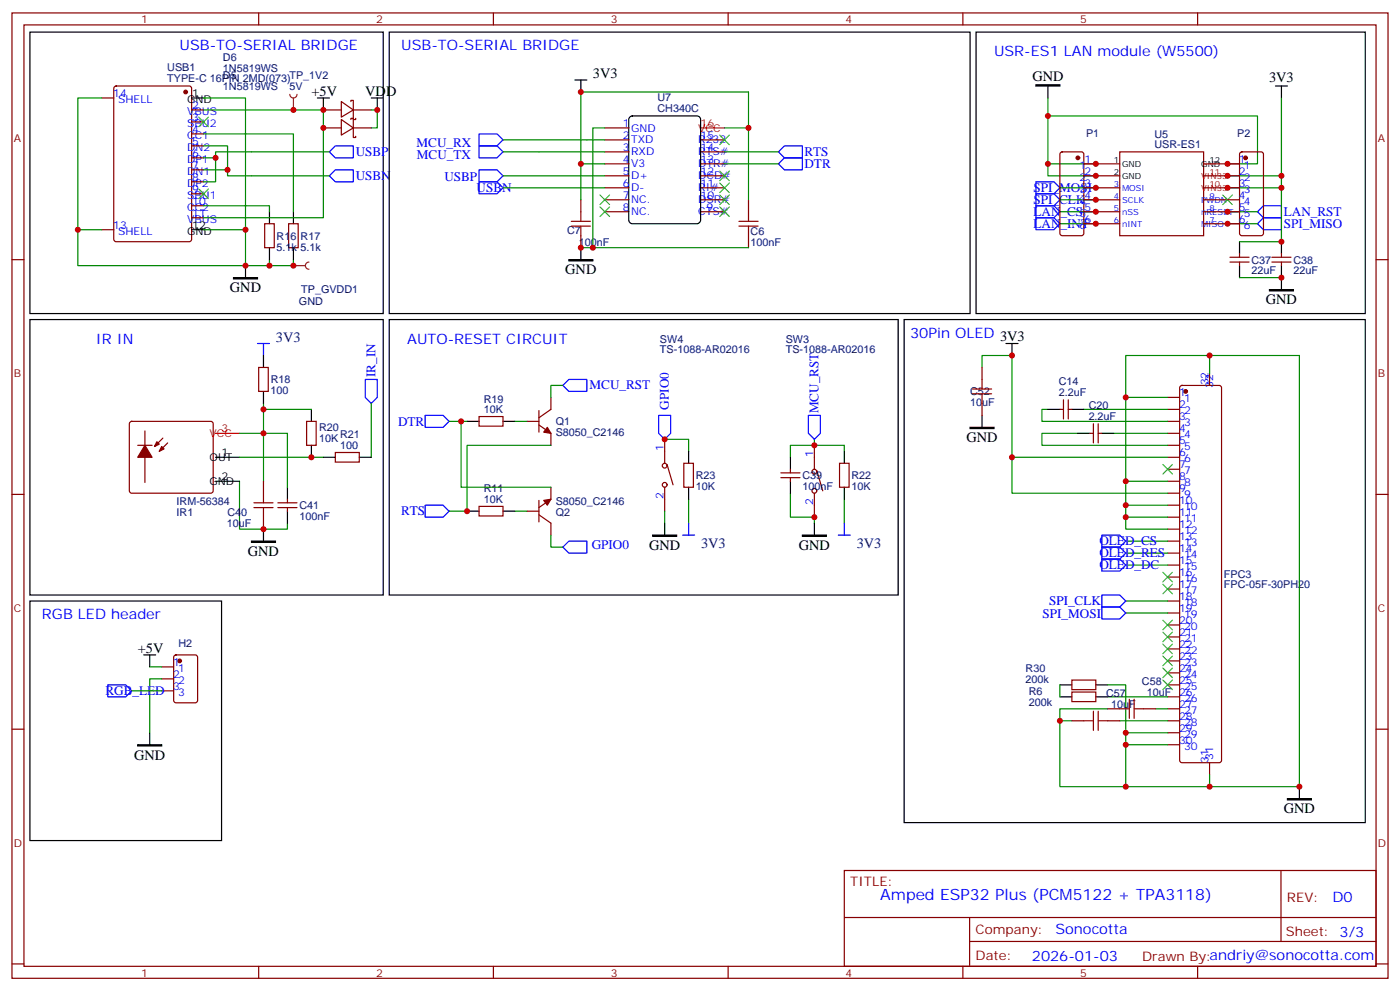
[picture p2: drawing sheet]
<svg xmlns="http://www.w3.org/2000/svg" width="412mm" height="292mm" viewBox="0 0 412 292" stroke-linecap="round" stroke-linejoin="round" font-family="sans-serif">
<g fill="none" stroke="#870000" stroke-width=".35">
<path d="M3.5 3.8h405.4v284.3h-405.4zM7.1 7.3h398.2v277.3h-398.2zM76.2 3.8v3.5M145.3 3.8v3.5M214.5 3.8v3.5M283.6 3.8v3.5M352.8 3.8v3.5M3.5 76.5h3.6M78 65.9h2.8v7.1h-2.8zM85 65.9h2.8v7.1h-2.8zM405.3 76.5h3.6M3.5 145.6h3.6"/>
<path d="M405.3 145.6h3.6M3.5 214.8h3.6M405.3 214.8h3.6M248.7 256.4h156.6v28.2h-156.6zM377.3 256.4v20.9M248.7 270.2h156.5M285.6 277.3h119.6M285.6 270.2v14.2M3.5 283.9h3.6M76.2 284.6v3.5M145.3 284.6v3.5M214.5 284.6v3.5"/>
<path d="M283.6 284.6v3.5M352.8 284.6v3.5M405.3 283.9h3.6"/>
</g>
<path d="M79.4 76.5v1.7h-7.1M86.4 76.5v1.7h-7M70.6 141.7v14.2h14.1v-1.8" fill="none" stroke="#008700" stroke-width=".35"/>
<path d="M79.4 62.4v3.5M79.4 73v3.5M86.4 62.4v3.5M86.4 73v3.5" fill="none" stroke="#000" stroke-width=".35"/>
<path d="M38.3 124.3l.5-.2h23.3l.5 .2 .2 .5v19.8l-.2 .5-.5 .2h-23.3l-.5-.3-.2-.4v-19.8z" fill="#fff" stroke="#870000" stroke-width=".35"/>
<g fill="none" stroke="#000" stroke-width=".35">
<path d="M8.8 9.5h104.1v82.9h-104.1zM287.5 9.5h114.7v82.9h-114.7zM56.4 28.9h3.6M308.7 25.3v3.6M375.7 25.3h3.5M377.5 25.3v3.6M56.4 67.7h3.6M72.3 78.2v3.6M365.1 71.2v3.5M365.1 78.2v3.6M377.5 71.2v3.5M377.5 78.2v7.1"/>
<path d="M8.8 94.1h104.1v81.2h-104.1zM77.6 104.7v3.5M77.6 115.3v3.5M63.5 134.7h7.1M91.7 120.6v3.5M91.7 131.2v3.5M95.2 134.7h3.6M105.8 134.7h3.6M63.5 141.7h7.1M77.6 155.9v3.5M84.7 143.5v3.5M84.7 150.6v3.5"/>
</g>
<path d="M63.5 127.6h7.1" fill="none" stroke="#f00" stroke-width=".35"/>
<g fill="#870000" stroke="#870000" stroke-width=".35">
<path d="M42.7 131.2l2.1 3.5h-4.2z"/>
<path d="M47.6 131.5l.7 .7-1.4 .7z"/>
<path d="M46.2 130.1l.7 .7-1.4 .7z"/>
<circle cx="54.7" cy="27.1" r=".53"/>
</g>
<g fill="none" stroke="#870000" stroke-width=".35">
<path d="M30 28.9h3.5M33.7 25.5l.5-.2h21.5l.7 .5v44.7l-.4 .6-21.8 .1-.6-.5-.1-44.7zM56.4 32.4h3.6M56.4 35.9h3.6M56.4 39.4h3.6M56.4 43h3.6M56.4 46.5h3.6M56.4 50h3.6M56.4 53.6h3.6M56.4 57.1h3.6M322.8 48.3h7M322.8 51.8h7"/>
<path d="M322.8 55.3h7M322.8 58.8h7M329.8 44.7h24.7v24.7h-24.7zM354.5 48.3h7.1M354.5 51.8h7.1M354.5 55.3h7.1M354.5 58.8h7.1M30 67.7h3.5M56.4 60.6h3.6M56.4 64.1h3.6M322.8 62.4h7M322.8 65.9h7"/>
<path d="M354.5 62.4h7.1M354.5 65.9h7.1M362.3 77.2h5.6M362.3 75.8h5.6M365.1 74.7v1.1M365.1 77.2v1M374.6 77.2h5.7M374.6 75.8h5.7M377.5 74.7v1.1M377.5 77.2v1M76.2 108.2h2.8v7.1h-2.8zM40.6 131.2h4.2"/>
<path d="M42.7 126.9v15.2M48 129l-2.5 2.5M49.4 130.5l-2.5 2.4M90.3 124.1h2.8v7.1h-2.8zM98.8 133.3h7v2.8h-7zM77.6 141.7v3.6M77.6 152.3v3.6M81.8 148.1h5.7M81.8 149.5h5.7M84.7 147v1.1M84.7 149.5v1.1"/>
</g>
<path d="M305.2 25h7v.3h-7zM68.8 81.8h7v.3h-7zM373.9 85.3h7.1v.4h-7.1zM74.1 159.4h7v.3h-7z" fill="#000" stroke="#000" stroke-width=".35"/>
<g fill="none" stroke="#008700" stroke-width=".35">
<path d="M30 28.9h-7.1v38.8h7.1M60 28.9h12.3v38.8M60 32.4h35.2v31.7h-35.2M60 39.4h26.4v23M308.7 28.9v19.4h14.1M308.7 34.1h61.7v14.2h-8.8M377.5 28.9v22.9h-15.9M60 46.5h3.5M60 50h7M308.7 48.3v3.5h14.1M312.2 55.3h10.6M312.2 58.8h10.6"/>
<path d="M377.5 51.8v3.5h-15.9M377.5 55.3v15.9h-12.4M22.9 67.7v10.5h49.4v-10.5h-12.3M60 60.6h19.4v1.8M312.2 62.4h10.6M312.2 65.9h10.6M361.6 62.4h8.8M361.6 65.9h8.8M365.1 81.8h12.4M77.6 118.8v22.9M109.4 118.8v15.9M70.6 127.6h14.1v15.9"/>
<path d="M70.6 134.7h24.6M77.6 120.6h14.1"/>
</g>
<path d="M74.8 149.5h5.6M74.8 148.1h5.6M77.6 145.3v2.8M77.6 149.5v2.8" fill="none" stroke="#a10000" stroke-width=".35"/>
<path d="M97 44.7l1.8-1.7h5.3v3.5h-5.3zM98.8 50h5.3v3.6h-5.3l-1.8-1.8zM305.2 53.6h5.2l1.8 1.7-1.8 1.8h-5.2zM305.2 57.1h5.2l1.8 1.7-1.8 1.8h-5.2zM305.2 60.6h5.2l1.8 1.8-1.8 1.7h-5.2zM305.2 64.1h5.2l1.8 1.8-1.8 1.8h-5.2zM370.4 65.9l1.8-1.8h5.3v3.6h-5.3zM370.4 62.4l1.8-1.8h5.3v3.5h-5.3zM75.8 101.2h3.6M77.6 101.2v3.5M107.6 111.8h3.5v5.3l-1.7 1.7-1.8-1.7z" fill="none" stroke="#00f" stroke-width=".35"/>
<path d="M58.6 34.5l2.8 2.8M61.4 34.5l-2.8 2.8M58.6 55.7l2.8 2.8M61.4 55.7l-2.8 2.8M360.2 57.4l2.8 2.9M363 57.4l-2.8 2.9" fill="none" stroke="#3c3" stroke-width=".35"/>
<path d="M86.4 78.2h3.6M91 77.2a1.06 1.06 0 0 0-1 1 1.06 1.06 0 0 0 1 1.1" fill="none" stroke="#8c2424" stroke-width=".35"/>
<circle cx="86.4" cy="78.2" r=".18" fill="#8c2424"/>
<path d="M93.5 28.9h3.5M95.2 28.9v3.5M8.8 177h56.5v70.6h-56.5zM42.3 192.9h3.6M44.1 192.9v3.5M44.1 215.8v3.6" fill="none" stroke="#000" stroke-width=".35"/>
<path d="M47.6 196.4h3.6M47.6 200h3.6M51.4 193.1l.5-.2h5.6l.7 .4v13l-.5 .7h-5.8l-.7-.5v-12.9zM47.6 203.5h3.6" fill="none" stroke="#870000" stroke-width=".35"/>
<circle cx="52.9" cy="194.7" r=".53" fill="#870000" stroke="#870000" stroke-width=".35"/>
<path d="M40.6 219.4h7v.3h-7z" fill="#000" stroke="#000" stroke-width=".35"/>
<path d="M44.1 196.4h3.5M47.6 200h-3.5v15.8M38.8 203.5h8.8" fill="none" stroke="#008700" stroke-width=".35"/>
<path d="M31.7 201.7h5.3l1.8 1.8-1.8 1.7h-5.3z" fill="none" stroke="#00f" stroke-width=".35"/>
<path d="M85.4 27.8a1.06 1.06 0 0 0 1 1.1 1.06 1.06 0 0 0 1.1-1.1M86.4 28.9v3.5" fill="none" stroke="#8c2424" stroke-width=".35"/>
<circle cx="86.4" cy="32.4" r=".18" fill="#8c2424"/>
<path d="M167.6 76.5h7v.3h-7zM285.8 125.9h7v.3h-7zM192.3 157.6h7v.4h-7zM236.4 157.6h7v.4h-7zM379.2 235.2h7.1v.4h-7.1z" fill="#000" stroke="#000" stroke-width=".35"/>
<g fill="none" stroke="#000" stroke-width=".35">
<path d="M114.7 9.5h171.1v82.9h-171.1zM109.4 28.9h3.5M111.1 28.9v3.5M169.3 23.6h3.6M171.1 23.6v3.5M185.4 34.6l.9-.5h19l.9 .5 .2 .6v29.6l-.5 .9-.6 .2h-19l-.9-.5-.2-.6v-29.6zM171.1 73v3.5M114.7 94.1h149.9v81.2h-149.9zM266.3 94.1h135.9v148.2h-135.9zM296.3 101.2h3.6M298.1 101.2v3.5M137.6 124.1h3.5"/>
<path d="M148.2 124.1h3.5M202.8 132.9v3.6M232.8 134.7v3.5M248.7 132.9v3.6M289.3 122.3v3.6M308.7 120.6h3.5M315.7 120.6h3.6M317.5 127.6h3.5M324.6 127.6h3.5M137.6 150.6h3.5M148.2 150.6h3.5M195.8 154.1v3.5"/>
<path d="M202.8 143.5v3.5M232.8 141.7v3.6M239.9 154.1v3.5M248.7 143.5v3.5M312.2 205.2h3.5M312.2 201.7h3.5M322.8 205.2h3.5M322.8 201.7h3.5M382.8 231.7v3.5"/>
</g>
<g fill="none" stroke="#870000" stroke-width=".35">
<path d="M95.2 32.4h5.3M95.2 37.7h5.3M100.5 29.9l3.6 2.5-3.6 2.1zM100.5 35.2l3.6 2.5-3.6 2.1zM103.4 29.9v-.3h.7v2.8M103.4 35.2v-.3h.7v2.8M104.1 32.4v2.8h.7v-.3M104.1 37.7v2.8h.7v-.4M104.1 32.4h5.3M104.1 37.7h5.3M178.2 37.7h7M171.1 58.8v3.6"/>
<path d="M178.2 48.3h7M178.2 51.8h7M178.2 55.3h7M178.2 58.8h7M178.2 41.2h7M178.2 44.7h7M206.4 48.3h7M206.4 51.8h7M206.4 55.3h7M206.4 58.8h7M206.4 41.2h7M206.4 44.7h7"/>
<path d="M220.5 58.8v3.6M312.4 44.9l.5-.2h5.7l.6 .5 .1 23.5-.5 .7h-5.9l-.6-.4-.1-23.6zM319.3 48.3h3.5M319.3 51.8h3.5M319.3 55.3h3.5M319.3 58.8h3.5M361.6 48.3h3.5M361.6 51.8h3.5M361.6 55.3h3.5M361.6 58.8h3.5M365.4 44.9l.4-.2h5.7l.6 .5 .1 23.5-.5 .7h-5.9l-.6-.4-.1-23.6zM171.1 69.4v3.6"/>
<path d="M178.2 62.4h7M206.4 62.4h7M220.5 69.4v3.6M319.3 62.4h3.5M319.3 65.9h3.5M361.6 62.4h3.5M361.6 65.9h3.5M162.3 117.1v3.5l-3.6 2.4M289.3 108.2v3.6M289.3 118.8v3.5M313.3 117.8v5.6M314.7 117.8v5.6"/>
<path d="M344 117.1h3.5M347.7 113.7l.5-.2h10.9l.5 .2 .2 .5v109.7l-.2 .5-.5 .2h-10.9l-.5-.2-.2-.5v-109.7zM356.3 110v3.5M141.1 122.7h7.1v2.8h-7.1zM155.2 124.1h3.5M158.7 125.2l3.6 2.4v3.6M158.7 120.9v6.4M195.8 129.4v7.1M196.5 136.8l1.8 6M201.4 136.5h2.9v7h-2.9zM230 139.3h5.7M232.8 138.2v1.1"/>
<path d="M239.9 131.2v7M240.6 138.6l1.8 6M247.3 136.5h2.8v7h-2.8zM312.2 120.6h1.1M314.7 120.6h1M321 127.6h1.1M322.1 124.8v5.7M323.5 127.6h1.1M323.5 124.8v5.7M344 120.6h3.5M344 124.1h3.5M344 127.6h3.5"/>
<path d="M344 131.2h3.5M344 134.7h3.5M344 138.2h3.5M141.1 149.2h7.1v2.8h-7.1zM155.2 150.6h3.5M158.7 151.6l3.6 2.5v3.5M158.7 147.4v6.3M162.3 143.5v3.5l-3.6 2.5M195.8 143.5v7.1M230 140.7h5.7M232.8 140.7v1M239.9 145.3v7"/>
<path d="M344 141.7h3.5M344 145.3h3.5M344 148.8h3.5M344 152.3h3.5M344 155.9h3.5M344 159.4h3.5M344 162.9h3.5M344 166.4h3.5M344 170h3.5M344 173.5h3.5M344 177h3.5M344 180.6h3.5"/>
<path d="M344 184.1h3.5M344 187.6h3.5M344 191.1h3.5M344 194.7h3.5M344 198.2h3.5M315.7 203.8h7.1v2.9h-7.1zM315.7 200.3h7.1v2.8h-7.1zM315.7 212.3h3.6M326.3 208.8h3.5M326.3 212.3h3.5M336.9 208.8h3.5M344 201.7h3.5"/>
<path d="M344 205.2h3.5M344 208.8h3.5M344 212.3h3.5M344 215.8h3.5M344 219.4h3.5M356.3 224.6v3.6"/>
<circle cx="195.8" cy="137.2" r=".71"/>
<circle cx="239.9" cy="138.9" r=".71"/>
<circle cx="195.8" cy="142.8" r=".71"/>
<circle cx="239.9" cy="144.6" r=".71"/>
</g>
<g fill="#870000" stroke="#870000" stroke-width=".35">
<path d="M161.2 125.9l1.1 1.7-2.1-.3z"/>
<path d="M160.2 147.4l2.1-.4-1.1 1.8z"/>
<circle cx="349.2" cy="115.3" r=".53"/>
<circle cx="317.5" cy="46.5" r=".53"/>
<circle cx="366.9" cy="46.5" r=".53"/>
</g>
<g fill="none" stroke="#008700" stroke-width=".35">
<path d="M109.4 32.4h1.7v5.3h-1.7M178.2 37.7h-3.6v35.3M213.4 37.7h7.1v-10.6h-49.4v21.2h7.1M220.5 37.7v21.1M60 43h7v8.8h30M97 44.7h-33.5v8.9h-3.5M148.2 41.2h30M148.2 44.7h30M148.2 51.8h30M148.2 55.3h30M171.1 48.3v10.5M213.4 44.7h15.9"/>
<path d="M213.4 48.3h15.9M171.1 73h49.4M165.8 113.5h-3.5v3.6M289.3 108.2v-3.5h8.8v30h45.9M331.6 117.1v24.6h12.4M356.3 104.7h26.5v127h-26.5v-3.5M356.3 110v-5.3h-24.7v12.4h12.4M132.3 124.1h5.3M135.8 124.1v19.4h26.5M151.7 124.1h3.5M162.3 131.2h-24.7v19.4h-5.3M195.8 129.4h7v3.5"/>
<path d="M239.9 131.2h-7.1v3.5M239.9 131.2h8.8v1.7M239.9 129.4v1.8M298.1 134.7v10.6h45.9M308.7 120.6h-1.8v3.5h37.1M317.5 127.6h-10.6v3.6h37.1M319.3 120.6h24.7M328.1 127.6h15.9M151.7 150.6h3.5M162.3 157.6v3.5h3.5M195.8 150.6v3.5M202.8 147v7.1"/>
<path d="M232.8 145.3v7h7.1v1.8M248.7 147v7.1M331.6 141.7v7.1h12.4M331.6 148.8v3.5h12.4M331.6 152.3v3.6h12.4M331.6 159.4h12.4M331.6 162.9h12.4M331.6 166.4h12.4M331.6 177h12.4M331.6 180.6h12.4M312.2 201.7v3.5M315.7 212.3h-3.5v19.4h19.4"/>
<path d="M326.3 208.8h-14.1v3.5M326.3 201.7h5.3v14.1M326.3 205.2h17.7M329.8 212.3h14.2M340.4 208.8h3.6M344 219.4h-12.4v12.3h24.7M344 215.8h-12.4v3.6"/>
</g>
<g fill="none" stroke="#3c3" stroke-width=".35">
<path d="M212 39.8l2.8 2.8M214.8 39.8l-2.8 2.8M176.7 57.4l2.9 2.9M179.6 57.4l-2.9 2.9M212 50.4l2.8 2.8M212 53.9l2.8 2.8M212 57.4l2.8 2.9M214.8 50.4l-2.8 2.8M214.8 53.9l-2.8 2.8M214.8 57.4l-2.8 2.9M176.7 61l2.9 2.8M179.6 61l-2.9 2.8"/>
<path d="M212 61l2.8 2.8M214.8 61l-2.8 2.8M342.5 136.8l2.9 2.8M345.4 136.8l-2.9 2.8M342.5 168.6l2.9 2.8M342.5 172.1l2.9 2.8M345.4 168.6l-2.9 2.8M345.4 172.1l-2.9 2.8M342.5 182.7l2.9 2.8M342.5 186.2l2.9 2.8M342.5 196.8l2.9 2.8M342.5 193.3l2.9 2.8"/>
<path d="M342.5 189.7l2.9 2.8M345.4 182.7l-2.9 2.8M345.4 186.2l-2.9 2.8M345.4 196.8l-2.9 2.8M345.4 193.3l-2.9 2.8M345.4 189.7l-2.9 2.8M342.5 200.3l2.9 2.8M345.4 200.3l-2.9 2.8"/>
</g>
<g fill="none" stroke="#a10000" stroke-width=".35">
<path d="M168.3 66.6h5.6M168.3 65.2h5.6M171.1 62.4v2.8M171.1 66.6v2.8M217.7 66.6h5.6M217.7 65.2h5.6M220.5 62.4v2.8M220.5 66.6v2.8M286.5 116h5.6M286.5 114.6h5.6M289.3 111.8v2.8M289.3 116v2.8"/>
<path d="M319.3 212.3h2.8M322.1 209.5v5.6M323.5 212.3h2.8M323.5 209.5v5.6M329.8 208.8h2.9M332.7 206v5.6M334.1 208.8h2.8M334.1 206v5.6"/>
</g>
<g fill="none" stroke="#00f" stroke-width=".35">
<path d="M141.1 39.4h5.3l1.8 1.8-1.8 1.8h-5.3zM141.1 50h5.3l1.8 1.8-1.8 1.8h-5.3zM141.1 53.6h5.3l1.8 1.7-1.8 1.8h-5.3zM141.1 43h5.3l1.8 1.7-1.8 1.8h-5.3zM229.3 48.3l1.8-1.8h5.3v3.5h-5.3zM229.3 44.7l1.8-1.7h5.3v3.5h-5.3zM165.8 113.5l1.8-1.7h5.3v3.5h-5.3zM125.2 122.3h5.3l1.8 1.8-1.8 1.8h-5.3zM194 122.3h3.6v5.3l-1.8 1.8-1.8-1.8zM238.1 122.3h3.6v5.3l-1.8 1.8-1.8-1.8zM125.2 148.8h5.3l1.8 1.8-1.8 1.7h-5.3zM201.1 157.6h3.5"/>
<path d="M202.8 154.1v3.5M246.9 157.6h3.6M248.7 154.1v3.5M324.6 157.6h5.2l1.8 1.8-1.8 1.7h-5.2zM165.8 161.1l1.8-1.7h5.3v3.5h-5.3zM324.6 161.1h5.2l1.8 1.8-1.8 1.8h-5.2zM324.6 164.7h5.2l1.8 1.7-1.8 1.8h-5.2zM324.6 175.3h5.2l1.8 1.7-1.8 1.8h-5.2zM324.6 178.8h5.2l1.8 1.8-1.8 1.7h-5.2z"/>
</g>
<path d="M206.4 37.7h7" fill="none" stroke="#f00" stroke-width=".35"/>
<g fill="#c00">
<circle cx="79.4" cy="78.2" r=".88"/>
<circle cx="77.6" cy="155.9" r=".88"/>
<circle cx="77.6" cy="127.6" r=".88"/>
<circle cx="91.7" cy="134.7" r=".88"/>
<circle cx="77.6" cy="120.6" r=".88"/>
<circle cx="22.9" cy="67.7" r=".88"/>
<circle cx="72.3" cy="78.2" r=".88"/>
<circle cx="72.3" cy="67.7" r=".88"/>
<circle cx="63.5" cy="46.5" r=".88"/>
<circle cx="67" cy="50" r=".88"/>
<circle cx="308.7" cy="48.3" r=".88"/>
<circle cx="308.7" cy="34.1" r=".88"/>
<circle cx="377.5" cy="51.8" r=".88"/>
<circle cx="377.5" cy="55.3" r=".88"/>
<circle cx="377.5" cy="71.2" r=".88"/>
<circle cx="377.5" cy="81.8" r=".88"/>
<circle cx="86.4" cy="78.2" r=".88"/>
<circle cx="95.3" cy="32.4" r=".88"/>
<circle cx="86.4" cy="32.4" r=".88"/>
<circle cx="298.1" cy="104.7" r=".88"/>
<circle cx="356.3" cy="104.7" r=".88"/>
<circle cx="382.8" cy="231.7" r=".88"/>
<circle cx="356.3" cy="231.7" r=".88"/>
<circle cx="298.1" cy="134.7" r=".88"/>
<circle cx="331.6" cy="117.1" r=".88"/>
<circle cx="331.6" cy="141.7" r=".88"/>
<circle cx="331.6" cy="148.8" r=".88"/>
<circle cx="331.6" cy="152.3" r=".88"/>
<circle cx="331.6" cy="219.4" r=".88"/>
<circle cx="331.6" cy="231.7" r=".88"/>
<circle cx="312.2" cy="212.3" r=".88"/>
<circle cx="331.6" cy="215.8" r=".88"/>
<circle cx="322.8" cy="48.3" r=".88"/>
<circle cx="322.8" cy="51.8" r=".88"/>
<circle cx="322.8" cy="55.3" r=".88"/>
<circle cx="322.8" cy="58.8" r=".88"/>
<circle cx="322.8" cy="62.4" r=".88"/>
<circle cx="322.8" cy="65.9" r=".88"/>
<circle cx="361.6" cy="48.3" r=".88"/>
<circle cx="361.6" cy="51.8" r=".88"/>
<circle cx="361.6" cy="55.3" r=".88"/>
<circle cx="361.6" cy="62.4" r=".88"/>
<circle cx="361.6" cy="65.9" r=".88"/>
<circle cx="239.9" cy="152.3" r=".88"/>
<circle cx="239.9" cy="131.2" r=".88"/>
<circle cx="195.8" cy="129.4" r=".88"/>
<circle cx="95.3" cy="37.7" r=".88"/>
<circle cx="111.1" cy="32.4" r=".88"/>
<circle cx="171.1" cy="48.3" r=".88"/>
<circle cx="171.1" cy="73" r=".88"/>
<circle cx="220.5" cy="37.7" r=".88"/>
<circle cx="174.6" cy="73" r=".88"/>
<circle cx="171.1" cy="27.1" r=".88"/>
<circle cx="137.6" cy="150.6" r=".88"/>
<circle cx="135.8" cy="124.1" r=".88"/>
</g>
<text font-size="4.6" fill="#00f" x="259.3" y="265.2">Amped ESP32 Plus (PCM5122 + TPA3118)</text>
<g font-size="4.2" fill="#00f">
<text x="52.9" y="14.7">USB-TO-SERIAL BRIDGE</text>
<text x="118.2" y="14.7">USB-TO-SERIAL BRIDGE</text>
<text x="292.8" y="16.5">USR-ES1 LAN module (W5500)</text>
<text x="28.2" y="101.2">IR IN</text>
<text x="119.9" y="101.2">AUTO-RESET CIRCUIT</text>
<text x="268.1" y="99.4">30Pin OLED</text>
<text x="12.3" y="182.3">RGB LED header</text>
<text x="392.5" y="265.7">D0</text>
<text x="310.9" y="275.2">Sonocotta</text>
<text x="304" y="283">2026-01-03</text>
</g>
<g font-size="4.2">
<text x="174.6" y="22.9">3V3</text>
<text x="304.1" y="23.9">GND</text>
<text x="91.7" y="28.2">+5V</text>
<text x="107.6" y="28.2">VDD</text>
<text x="373.8" y="24.2">3V3</text>
<text x="166.5" y="80.8">GND</text>
<text x="67.7" y="86.1">GND</text>
<text x="372.9" y="89.6">GND</text>
<text x="294.6" y="100.5">3V3</text>
<text x="284.7" y="130.2">GND</text>
<text x="191.2" y="161.9">GND</text>
<text x="235.3" y="161.9">GND</text>
<text x="73" y="163.6">GND</text>
<text x="40.6" y="192.2">+5V</text>
<text x="39.5" y="223.8">GND</text>
<text x="378.2" y="239.6">GND</text>
</g>
<g font-size="4.2" fill="#000080">
<text x="81.3" y="100.8">3V3</text>
<text x="206.5" y="161.5">3V3</text>
<text x="252.4" y="161.5">3V3</text>
</g>
<g font-size="3.9" fill="#00f">
<text x="104.8" y="45.9">USBP</text>
<text x="122.7" y="43.3">MCU_RX</text>
<text x="122.8" y="46.8">MCU_TX</text>
<text x="237" y="45.9">RTS</text>
<text x="104.8" y="52.9">USBN</text>
<text x="130.9" y="53.2">USBP</text>
<text x="237" y="49.4">DTR</text>
<text x="140.4" y="56.6">USBN</text>
<text x="304.4" y="56.6">SPI_MOSI</text>
<text x="304.4" y="60.1">SPI_CLK</text>
<text x="304.4" y="63.6">LAN_CS</text>
<text x="378.2" y="63.6">LAN_RST</text>
<text x="304.4" y="67.2">LAN_INT</text>
<text x="378.2" y="67.1">SPI_MISO</text>
<text x="110.6" y="111.1" transform="rotate(-90 110.6 111.1)">IR_IN</text>
<text x="173.7" y="114.6">MCU_RST</text>
<text x="117.3" y="125.3">DTR</text>
<text x="197" y="120.6" transform="rotate(-90 197 120.6)">GPIO0</text>
<text x="241.1" y="121.8" transform="rotate(-90 241.1 121.8)">MCU_RST</text>
<text x="118.2" y="151.8">RTS</text>
<text x="174.3" y="161.8">GPIO0</text>
<text x="323.8" y="160.6">OLED_CS</text>
<text x="323.8" y="164.2">OLED_RES</text>
<text x="323.8" y="167.7">OLED_DC</text>
<text x="309" y="178.3">SPI_CLK</text>
<text x="307.1" y="181.9">SPI_MOSI</text>
<text x="31" y="204.8">RGB_LED</text>
</g>
<g font-size="3.9" fill="#800">
<text x="250.5" y="261">TITLE:</text>
<text x="379.1" y="265.7">REV:</text>
<text x="287.4" y="275.2">Company:</text>
<text x="378.7" y="275.8">Sheet: 3/3</text>
<text x="287.4" y="282.9">Date:</text>
<text x="336.4" y="282.9">Drawn By:andriy@sonocotta.com</text>
</g>
<g font-size="3.2" fill="#800">
<text x="41.6" y="6.8">1</text>
<text x="110.8" y="6.8">2</text>
<text x="179.9" y="6.8">3</text>
<text x="249.1" y="6.8">4</text>
<text x="318.2" y="6.8">5</text>
<text x="4.1" y="41.9">A</text>
<text x="405.9" y="41.9">A</text>
<text x="4.1" y="111.1">B</text>
<text x="405.9" y="111.1">B</text>
<text x="4.1" y="180.2">C</text>
<text x="405.9" y="180.2">C</text>
<text x="4.1" y="249.3">D</text>
<text x="405.9" y="249.3">D</text>
<text x="41.6" y="287.6">1</text>
<text x="110.8" y="287.6">2</text>
<text x="179.9" y="287.6">3</text>
<text x="249.1" y="287.6">4</text>
<text x="318.2" y="287.6">5</text>
</g>
<g font-size="3.2" fill="#000080">
<text x="49.3" y="20.9">USB1</text>
<text x="65.7" y="21.2">1N5819WS</text>
<text x="65.7" y="18.1">D6</text>
<text x="65.7" y="23.3">D5</text>
<text x="85.3" y="23.2">TP_1V2</text>
<text x="49.3" y="24.1">TYPE-C 16PIN 2MD(073)</text>
<text x="65.7" y="26.5">1N5819WS</text>
<text x="85.3" y="26.4">5V</text>
<text x="193.7" y="29.8">U7</text>
<text x="193.7" y="33.1">CH340C</text>
<text x="319.9" y="40.3">P1</text>
<text x="340.1" y="40.7">U5</text>
<text x="364.5" y="40.3">P2</text>
<text x="340.1" y="43.7">USR-ES1</text>
<text x="81.5" y="70.6">R16</text>
<text x="88.5" y="70.6">R17</text>
<text x="167.1" y="68.8">C7</text>
<text x="221.1" y="69.1">C6</text>
<text x="81.5" y="73.8">5.1k 5.1k</text>
<text x="170.5" y="72.3">100nF</text>
<text x="221.1" y="72.4">100nF</text>
<text x="368.7" y="77.6">C37</text>
<text x="381" y="77.6">C38</text>
<text x="368.7" y="80.8">22uF</text>
<text x="381" y="80.8">22uF</text>
<text x="88.1" y="89.9">GND</text>
<text x="88.8" y="86.4">TP_GVDD1</text>
<text x="194.4" y="101">SW4</text>
<text x="231.5" y="101">SW3</text>
<text x="194.4" y="104.1">TS-1088-AR02016</text>
<text x="231.5" y="104.1">TS-1088-AR02016</text>
<text x="79.7" y="112.8">R18</text>
<text x="311.9" y="113.5">C14</text>
<text x="79.7" y="116">100</text>
<text x="142.5" y="118.6">R19</text>
<text x="285.8" y="119.6">10uF</text>
<text x="285.8" y="116.4">C52</text>
<text x="311.9" y="116.7">2.2uF</text>
<text x="142.5" y="121.6">10K</text>
<text x="163.7" y="125.2">Q1</text>
<text x="320.7" y="123.8">2.2uF</text>
<text x="320.7" y="120.6">C20</text>
<text x="94" y="130.2">10K</text>
<text x="94" y="127">R20</text>
<text x="100.2" y="129">R21</text>
<text x="163.7" y="128.3">S8050_C2146</text>
<text x="100.2" y="132.2">100</text>
<text x="205" y="141.1">R23</text>
<text x="236.4" y="141.1">C39</text>
<text x="250.8" y="141.1">R22</text>
<text x="52" y="148.8">IRM-56384</text>
<text x="88.2" y="149.9">C41</text>
<text x="142.5" y="148.1">10K</text>
<text x="142.5" y="145">R11</text>
<text x="163.7" y="148.8">S8050_C2146</text>
<text x="205" y="144.2">10K</text>
<text x="236.4" y="144.2">100nF</text>
<text x="250.8" y="144.2">10K</text>
<text x="52" y="152">IR1</text>
<text x="66.8" y="155.3">10uF</text>
<text x="67" y="152">C40</text>
<text x="88.2" y="153.2">100nF</text>
<text x="163.7" y="152">Q2</text>
<text x="360.5" y="173.2">FPC-05F-30PH20</text>
<text x="360.5" y="170.3">FPC3</text>
<text x="52.6" y="190.5">H2</text>
<text x="302.1" y="197.9">R30</text>
<text x="302.1" y="201.1">200k</text>
<text x="336.4" y="201.7">C58</text>
<text x="303.1" y="207.9">200k</text>
<text x="303.1" y="204.7">R6</text>
<text x="325.8" y="205.2">C57</text>
<text x="327.3" y="208.4">10uF</text>
<text x="337.9" y="204.9">10uF 26</text>
</g>
<g font-size="3.2" fill="#00f">
<text x="33.3" y="28.5">14</text>
<text x="34.8" y="30.3">SHELL</text>
<text x="55.1" y="33.8">VBUS</text>
<text x="56.6" y="32">2</text>
<text x="56.6" y="35.6">3</text>
<text x="55.1" y="37.3">SBU2</text>
<text x="55.1" y="40.9">CC1</text>
<text x="56.6" y="39.1">4</text>
<text x="183.4" y="40.9">2</text>
<text x="183.4" y="37.3">1</text>
<text x="185.9" y="38.7">GND</text>
<text x="206.4" y="40.9">15</text>
<text x="55.1" y="44.4">DN2</text>
<text x="55.1" y="47.9">DP1</text>
<text x="56.6" y="42.6">5</text>
<text x="56.6" y="46.1">6</text>
<text x="183.4" y="47.9">4</text>
<text x="183.4" y="44.4">3</text>
<text x="185.9" y="45.8">RXD</text>
<text x="185.9" y="42.3">TXD</text>
<text x="205.7" y="42.3">R232</text>
<text x="205.7" y="45.8">RTS#</text>
<text x="206.4" y="44.4">14</text>
<text x="206.4" y="47.9">13</text>
<text x="319.4" y="47.9">1</text>
<text x="364.9" y="47.9">1</text>
<text x="55.1" y="51.4">DN1</text>
<text x="56.6" y="49.7">7</text>
<text x="56.6" y="53.2">8</text>
<text x="183.4" y="51.4">5</text>
<text x="185.9" y="52.8">D+</text>
<text x="185.9" y="49.3">V3</text>
<text x="205.7" y="49.3">DTR#</text>
<text x="205.7" y="52.8">DCD#</text>
<text x="206.4" y="51.4">12</text>
<text x="318" y="49.7">1</text>
<text x="318" y="53.2">2</text>
<text x="319.4" y="51.4">2</text>
<text x="364.9" y="51.4">2</text>
<text x="366.4" y="49.7">1</text>
<text x="366.4" y="53.2">2</text>
<text x="55.1" y="55">DP2</text>
<text x="55.1" y="58.5">SBU1</text>
<text x="56.6" y="56.7">9</text>
<text x="183.4" y="58.5">7</text>
<text x="183.4" y="55">6</text>
<text x="185.9" y="59.9">NC.</text>
<text x="185.9" y="56.4">D-</text>
<text x="205.7" y="56.4">RI#</text>
<text x="205.7" y="59.9">DSR#</text>
<text x="206.4" y="55">11</text>
<text x="206.4" y="58.5">10</text>
<text x="318" y="56.7">3</text>
<text x="319.4" y="55">3</text>
<text x="319.4" y="58.5">4</text>
<text x="364.9" y="55">3</text>
<text x="364.9" y="58.5">4</text>
<text x="366.4" y="56.7">3</text>
<text x="55.1" y="62">CC2</text>
<text x="55.1" y="65.5">VBUS</text>
<text x="56.6" y="60.3">10</text>
<text x="56.6" y="63.8">11</text>
<text x="183.4" y="62">8</text>
<text x="185.9" y="63.4">NC.</text>
<text x="205.7" y="63.4">CTS#</text>
<text x="208.1" y="62">9</text>
<text x="318" y="60.3">4</text>
<text x="318" y="63.8">5</text>
<text x="319.4" y="62">5</text>
<text x="319.4" y="65.5">6</text>
<text x="364.9" y="62">5</text>
<text x="364.9" y="65.5">6</text>
<text x="366.4" y="60.3">4</text>
<text x="366.4" y="63.8">5</text>
<text x="33.3" y="67.3">13</text>
<text x="34.8" y="69.1">SHELL</text>
<text x="318" y="67.3">6</text>
<text x="366.4" y="67.3">6</text>
<text x="356" y="113.5" transform="rotate(-90 356 113.5)">32</text>
<text x="347.3" y="116.7">1</text>
<text x="348.8" y="118.5">1</text>
<text x="357.4" y="114.2" transform="rotate(-90 357.4 114.2)">32</text>
<text x="347.3" y="120.2">2</text>
<text x="347.3" y="123.8">3</text>
<text x="348.8" y="122">2</text>
<text x="348.8" y="125.5">3</text>
<text x="347.3" y="127.3">4</text>
<text x="347.3" y="130.8">5</text>
<text x="348.8" y="129">4</text>
<text x="195.4" y="132.9" transform="rotate(-90 195.4 132.9)">1</text>
<text x="239.5" y="134.7" transform="rotate(-90 239.5 134.7)">1</text>
<text x="347.3" y="134.3">6</text>
<text x="347.3" y="137.9">7</text>
<text x="348.8" y="132.6">5</text>
<text x="348.8" y="136.1">6</text>
<text x="347.3" y="141.4">8</text>
<text x="348.8" y="139.6">7</text>
<text x="348.8" y="143.2">8</text>
<text x="195.4" y="147" transform="rotate(-90 195.4 147)">2</text>
<text x="239.5" y="148.8" transform="rotate(-90 239.5 148.8)">2</text>
<text x="347.3" y="144.9">9</text>
<text x="347.3" y="148.4">10</text>
<text x="348.8" y="146.7">9</text>
<text x="347.3" y="152">11</text>
<text x="347.3" y="155.5">12</text>
<text x="348.8" y="150.2">10</text>
<text x="348.8" y="153.7">11</text>
<text x="347.3" y="159">13</text>
<text x="348.8" y="157.3">12</text>
<text x="348.8" y="160.8">13</text>
<text x="347.3" y="162.6">14</text>
<text x="347.3" y="166.1">15</text>
<text x="348.8" y="164.3">14</text>
<text x="348.8" y="167.9">15</text>
<text x="347.3" y="169.6">16</text>
<text x="347.3" y="173.1">17</text>
<text x="348.8" y="171.4">16</text>
<text x="347.3" y="176.7">18</text>
<text x="348.8" y="174.9">17</text>
<text x="348.8" y="178.4">18</text>
<text x="347.3" y="180.2">19</text>
<text x="347.3" y="183.7">20</text>
<text x="348.8" y="182">19</text>
<text x="348.8" y="185.5">20</text>
<text x="347.3" y="187.3">21</text>
<text x="347.3" y="190.8">22</text>
<text x="348.8" y="189">21</text>
<text x="51" y="196.1">1</text>
<text x="52.5" y="197.8">1</text>
<text x="347.3" y="194.3">23</text>
<text x="347.3" y="197.8">24</text>
<text x="348.8" y="192.5">22</text>
<text x="348.8" y="196.1">23</text>
<text x="51" y="199.6">2</text>
<text x="51" y="203.1">3</text>
<text x="52.5" y="201.4">2</text>
<text x="347.3" y="201.4">25</text>
<text x="348.8" y="199.6">24</text>
<text x="348.8" y="203.1">25</text>
<text x="52.5" y="204.9">3</text>
<text x="347.3" y="208.4">27</text>
<text x="348.8" y="206.7">26</text>
<text x="347.3" y="211.9">28</text>
<text x="347.3" y="215.5">29</text>
<text x="348.8" y="210.2">27</text>
<text x="348.8" y="213.7">28</text>
<text x="347.3" y="219">30</text>
<text x="348.8" y="217.2">29</text>
<text x="348.8" y="220.8">30</text>
<text x="356" y="224.6" transform="rotate(-90 356 224.6)">31</text>
<text x="357.4" y="223.9" transform="rotate(-90 357.4 223.9)">31</text>
</g>
<g font-size="3.2">
<text x="56.6" y="28.5">1</text>
<text x="55.1" y="30.3">GND</text>
<text x="55.1" y="69.1">GND</text>
<text x="56.6" y="67.3">12</text>
<text x="61.7" y="135.7">OUT</text>
<text x="65.3" y="134.3">1</text>
<text x="61.7" y="142.8">GND</text>
<text x="65.3" y="141.4">2</text>
</g>
<g font-size="3.2" fill="#f00">
<text x="205.7" y="38.7">VCC</text>
<text x="206.4" y="37.3">16</text>
<text x="61.7" y="128.7">VCC</text>
<text x="65.3" y="127.3">3</text>
</g>
<g font-size="2.5">
<text x="328.1" y="47.9">1</text>
<text x="356.3" y="47.9">12</text>
<text x="328.1" y="51.4">2</text>
<text x="330.6" y="49.3">GND</text>
<text x="330.6" y="52.8">GND</text>
<text x="353.8" y="49.3">GND</text>
</g>
<g font-size="2.5" fill="#f00">
<text x="353.8" y="52.8">VIN33</text>
<text x="356.3" y="51.4">11</text>
<text x="353.8" y="56.4">VIN33</text>
<text x="356.3" y="55">10</text>
</g>
<g font-size="2.5" fill="#00f">
<text x="328.1" y="55">3</text>
<text x="328.1" y="58.5">4</text>
<text x="330.6" y="56.4">MOSI</text>
<text x="330.6" y="59.9">SCLK</text>
<text x="353.8" y="59.9">PWDN</text>
<text x="356.3" y="58.5">9</text>
<text x="328.1" y="62">5</text>
<text x="328.1" y="65.5">6</text>
<text x="330.6" y="63.4">nSS</text>
<text x="353.8" y="63.4">nRESET</text>
<text x="356.3" y="65.5">7</text>
<text x="356.3" y="62">8</text>
<text x="330.6" y="67">nINT</text>
<text x="353.8" y="67">MISO</text>
</g>
</svg>
